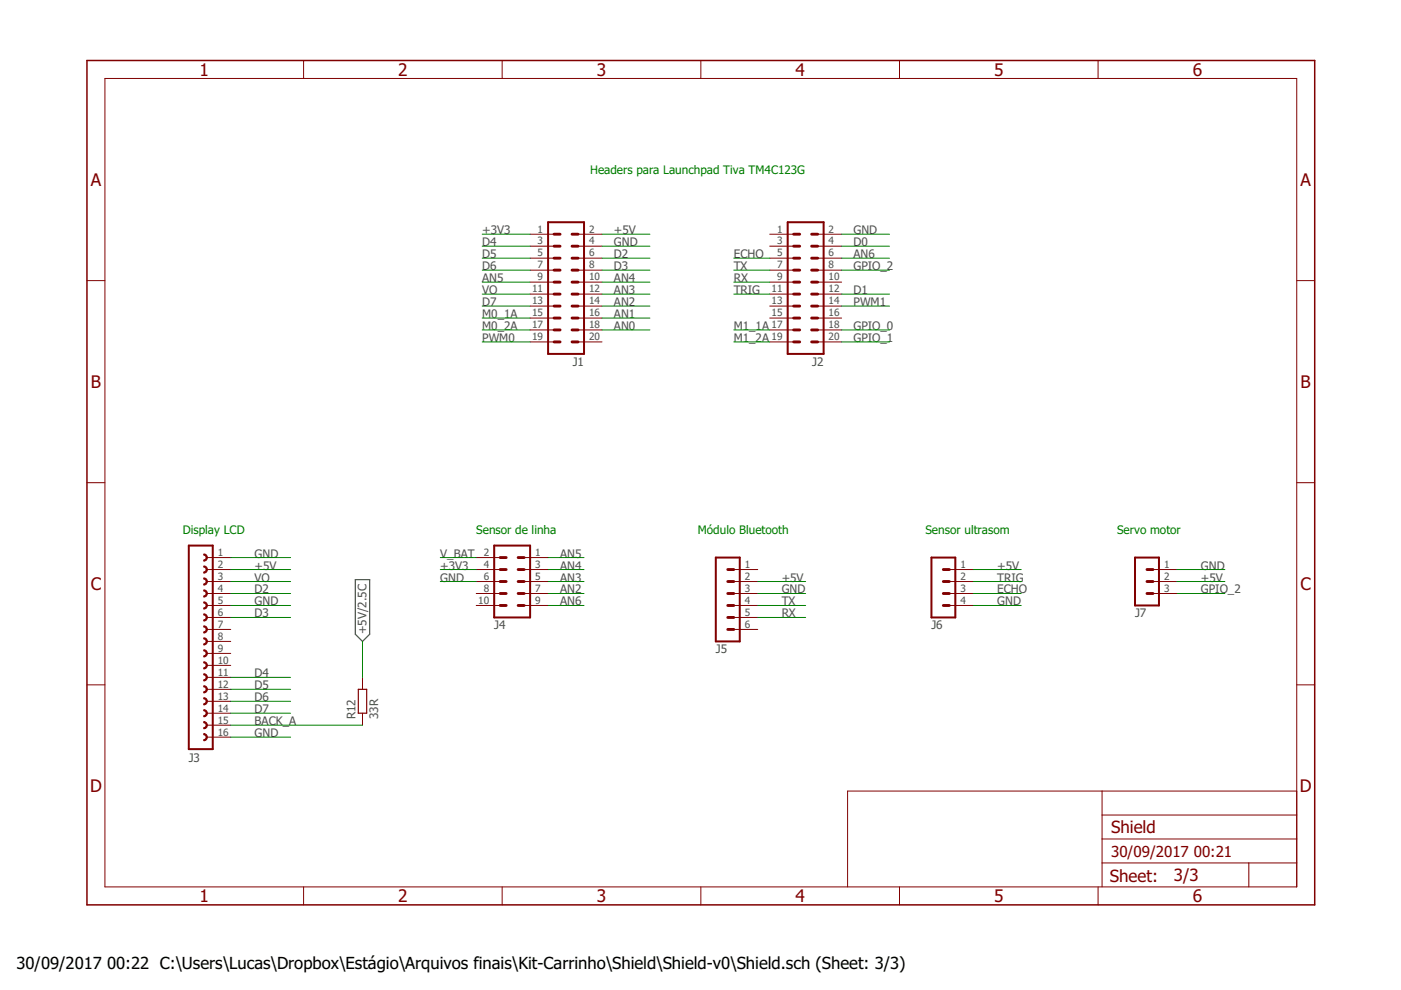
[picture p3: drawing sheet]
<svg xmlns="http://www.w3.org/2000/svg" width="297mm" height="210mm" viewBox="0 0 297 210" stroke-linecap="round" stroke-linejoin="round" font-family="sans-serif">
<path d="M75.3 122.9h3.1v11.6l-1.5 1.5-1.6-1.5z" fill="none" stroke="#505050" stroke-width=".25"/>
<g fill="none" stroke="#800000" stroke-width=".21">
<path d="M22.2 16.6h252.7v171.4h-252.7zM64.4 12.8v3.8M106.5 12.8v3.8M148.6 12.8v3.8M190.7 12.8v3.8M232.8 12.8v3.8M18.4 59.5h3.8M112.4 49.7h5.1M112.4 52.2h5.1M112.4 54.7h5.1M112.4 57.3h5.1M112.4 59.8h5.1"/>
<path d="M122.6 49.7h5M122.6 52.2h5M122.6 54.7h5M122.6 57.3h5M122.6 59.8h5M163.2 49.7h5.1M163.2 52.2h5.1M163.2 54.7h5.1M163.2 57.3h5.1M163.2 59.8h5.1M173.4 49.7h5M173.4 52.2h5"/>
<path d="M173.4 54.7h5M173.4 57.3h5M173.4 59.8h5M274.9 59.5h3.8M112.4 62.4h5.1M112.4 64.9h5.1M112.4 67.4h5.1M112.4 70h5.1M112.4 72.5h5.1M122.6 62.4h5M122.6 64.9h5M122.6 67.4h5"/>
<path d="M122.6 70h5M122.6 72.5h5M163.2 62.4h5.1M163.2 64.9h5.1M163.2 67.4h5.1M163.2 70h5.1M163.2 72.5h5.1M173.4 62.4h5M173.4 64.9h5M173.4 67.4h5M173.4 70h5M173.4 72.5h5"/>
<path d="M18.4 102.3h3.8M43.8 118.2h5.1M101 118.2h5M111.1 118.2h5.1M274.9 102.3h3.8M43.8 120.8h5.1M43.8 123.3h5.1M43.8 125.8h5.1M43.8 128.4h5.1M43.8 130.9h5.1M43.8 133.5h5.1M43.8 136h5.1"/>
<path d="M43.8 138.5h5.1M101 120.8h5M101 123.3h5M101 125.8h5M101 128.4h5M111.1 120.8h5.1M111.1 123.3h5.1M111.1 125.8h5.1M111.1 128.4h5.1M155.6 120.8h5.1M155.6 123.3h5.1M155.6 125.8h5.1"/>
<path d="M155.6 128.4h5.1M155.6 130.9h5.1M155.6 133.5h5.1M201.3 120.8h5.1M201.3 123.3h5.1M201.3 125.8h5.1M201.3 128.4h5.1M244.5 120.8h5M244.5 123.3h5M244.5 125.8h5M18.4 145.2h3.8M43.8 141.1h5.1"/>
<path d="M43.8 143.6h5.1M43.8 146.2h5.1M43.8 148.7h5.1M43.8 151.2h5.1M43.8 153.8h5.1M43.8 156.3h5.1M76.9 143.6v2.6M76.9 151.2v2.6M274.9 145.2h3.8M233.7 167.7v20.3M233.7 177.9h41.2M233.7 172.8h41.2"/>
<path d="M274.9 167.7h-95.2v20.3M64.4 188v3.9M106.5 188v3.9M148.6 188v3.9M190.7 188v3.9M232.8 188v3.9M233.7 183h41.2M264.8 183v5"/>
</g>
<path d="M18.4 12.8h260.3v179.1h-260.3z" fill="none" stroke="#800000" stroke-width=".32"/>
<path d="M116.2 47.1h7.6v27.9h-7.6zM167 47.1h7.6v27.9h-7.6zM40 115.7h5.1v43.1h-5.1zM104.8 115.7h7.6v15.2h-7.6zM151.8 118.2h5v17.8h-5zM197.5 118.2h5v12.7h-5zM240.6 118.2h5.1v10.2h-5.1z" fill="none" stroke="#800000" stroke-width=".42"/>
<g fill="none" stroke="#800000" stroke-width=".61">
<path d="M117.5 54.7h1.2M117.5 52.2h1.2M117.5 49.7h1.2M117.5 59.8h1.2M117.5 57.3h1.2M121.3 54.7h1.3M121.3 52.2h1.3M121.3 49.7h1.3M121.3 59.8h1.3M121.3 57.3h1.3M168.3 54.7h1.2M168.3 52.2h1.2"/>
<path d="M168.3 49.7h1.2M168.3 59.8h1.2M168.3 57.3h1.2M172.1 54.7h1.3M172.1 52.2h1.3M172.1 49.7h1.3M172.1 59.8h1.3M172.1 57.3h1.3M117.5 67.4h1.2M117.5 64.9h1.2M117.5 62.4h1.2M117.5 72.5h1.2"/>
<path d="M117.5 70h1.2M121.3 67.4h1.3M121.3 64.9h1.3M121.3 62.4h1.3M121.3 72.5h1.3M121.3 70h1.3M168.3 67.4h1.2M168.3 64.9h1.2M168.3 62.4h1.2M168.3 72.5h1.2M168.3 70h1.2M172.1 67.4h1.3"/>
<path d="M172.1 64.9h1.3M172.1 62.4h1.3M172.1 72.5h1.3M172.1 70h1.3M106 118.2h1.3M109.9 118.2h1.2M106 125.8h1.3M106 123.3h1.3M106 120.8h1.3M106 128.4h1.3M109.9 125.8h1.2M109.9 123.3h1.2"/>
<path d="M109.9 120.8h1.2M109.9 128.4h1.2M154.3 125.8h1.3M154.3 123.3h1.3M154.3 120.8h1.3M154.3 128.4h1.3M154.3 130.9h1.3M154.3 133.5h1.3M200 125.8h1.3M200 123.3h1.3M200 120.8h1.3M200 128.4h1.3"/>
<path d="M243.2 125.8h1.3M243.2 123.3h1.3M243.2 120.8h1.3"/>
</g>
<g fill="#800000" stroke="#800000" stroke-width=".21">
<path d="M43.2 125.1a.76 .76 0 0 1 .8 .7 .76 .76 0 0 1-.8 .8v-.3a.51 .51 0 0 0 .5-.5 .51 .51 0 0 0-.5-.5z" fill-rule="evenodd"/>
<path d="M43.2 122.5a.76 .76 0 0 1 .8 .8 .76 .76 0 0 1-.8 .8v-.3a.51 .51 0 0 0 .5-.5 .51 .51 0 0 0-.5-.5z" fill-rule="evenodd"/>
<path d="M43.2 120a.76 .76 0 0 1 .8 .8 .76 .76 0 0 1-.8 .7v-.2a.51 .51 0 0 0 .5-.5 .51 .51 0 0 0-.5-.6z" fill-rule="evenodd"/>
<path d="M43.2 130.2a.76 .76 0 0 1 .8 .7 .76 .76 0 0 1-.8 .8v-.3a.51 .51 0 0 0 .5-.5 .51 .51 0 0 0-.5-.5z" fill-rule="evenodd"/>
<path d="M43.2 127.6a.76 .76 0 0 1 .8 .8 .76 .76 0 0 1-.8 .7v-.2a.51 .51 0 0 0 .5-.5 .51 .51 0 0 0-.5-.5z" fill-rule="evenodd"/>
<path d="M43.2 137.8a.76 .76 0 0 1 .8 .7 .76 .76 0 0 1-.8 .8v-.3a.51 .51 0 0 0 .5-.5 .51 .51 0 0 0-.5-.5z" fill-rule="evenodd"/>
<path d="M43.2 135.2a.76 .76 0 0 1 .8 .8 .76 .76 0 0 1-.8 .8v-.3a.51 .51 0 0 0 .5-.5 .51 .51 0 0 0-.5-.5z" fill-rule="evenodd"/>
<path d="M43.2 132.7a.76 .76 0 0 1 .8 .8 .76 .76 0 0 1-.8 .7v-.2a.51 .51 0 0 0 .5-.5 .51 .51 0 0 0-.5-.6z" fill-rule="evenodd"/>
<path d="M43.2 142.9a.76 .76 0 0 1 .8 .7 .76 .76 0 0 1-.8 .8v-.3a.51 .51 0 0 0 .5-.5 .51 .51 0 0 0-.5-.5z" fill-rule="evenodd"/>
<path d="M43.2 140.3a.76 .76 0 0 1 .8 .8 .76 .76 0 0 1-.8 .7v-.2a.51 .51 0 0 0 .5-.5 .51 .51 0 0 0-.5-.5z" fill-rule="evenodd"/>
<path d="M43.2 150.5a.75 .75 0 0 1 .8 .7 .75 .75 0 0 1-.8 .8v-.3a.51 .51 0 0 0 .5-.5 .51 .51 0 0 0-.5-.5z" fill-rule="evenodd"/>
<path d="M43.2 147.9a.76 .76 0 0 1 .8 .8 .76 .76 0 0 1-.8 .8v-.3a.51 .51 0 0 0 .5-.5 .51 .51 0 0 0-.5-.5z" fill-rule="evenodd"/>
<path d="M43.2 145.4a.76 .76 0 0 1 .8 .8 .76 .76 0 0 1-.8 .7v-.2a.51 .51 0 0 0 .5-.5 .51 .51 0 0 0-.5-.6z" fill-rule="evenodd"/>
<path d="M43.2 155.5a.76 .76 0 0 1 .8 .8 .76 .76 0 0 1-.8 .8v-.3a.51 .51 0 0 0 .5-.5 .51 .51 0 0 0-.5-.5z" fill-rule="evenodd"/>
<path d="M43.2 153a.76 .76 0 0 1 .8 .8 .76 .76 0 0 1-.8 .7v-.2a.51 .51 0 0 0 .5-.5 .51 .51 0 0 0-.5-.6z" fill-rule="evenodd"/>
<path d="M43.2 117.5a.76 .76 0 0 1 .8 .7 .76 .76 0 0 1-.8 .8v-.3a.51 .51 0 0 0 .5-.5 .51 .51 0 0 0-.5-.5z" fill-rule="evenodd"/>
</g>
<path d="M76 146.2h1.7v5h-1.7z" fill="none" stroke="#800000" stroke-width=".25"/>
<g fill="none" stroke="#008000" stroke-width=".21">
<path d="M102.2 49.7h10.2M102.2 59.8h10.2M102.2 52.2h10.2M102.2 57.3h10.2M102.2 54.7h10.2M127.6 49.7h10.2M127.6 59.8h10.2M127.6 52.2h10.2M127.6 57.3h10.2M127.6 54.7h10.2M155.6 59.8h7.6M155.6 57.3h7.6"/>
<path d="M155.6 54.7h7.6M178.4 49.7h10.2M178.4 52.2h10.2M178.4 57.3h10.2M178.4 54.7h10.2M102.2 70h10.2M102.2 67.4h10.2M102.2 64.9h10.2M102.2 62.4h10.2M102.2 72.5h10.2M127.6 70h10.2M127.6 67.4h10.2"/>
<path d="M127.6 64.9h10.2M127.6 62.4h10.2M155.6 70h7.6M155.6 62.4h7.6M155.6 72.5h7.6M178.4 70h10.2M178.4 64.9h10.2M178.4 62.4h10.2M178.4 72.5h10.2M48.9 118.2h12.7M93.3 118.2h7.7M116.2 118.2h7.6"/>
<path d="M48.9 120.8h12.7M48.9 123.3h12.7M48.9 128.4h12.7M48.9 125.8h12.7M48.9 130.9h12.7M76.9 136v7.6M93.3 120.8h7.7M93.3 123.3h7.7M116.2 120.8h7.6M116.2 123.3h7.6M116.2 128.4h7.6M116.2 125.8h7.6"/>
<path d="M160.7 123.3h10.1M160.7 128.4h10.1M160.7 125.8h10.1M160.7 130.9h10.1M206.4 120.8h10.1M206.4 123.3h10.1M206.4 128.4h10.1M206.4 125.8h10.1M249.5 120.8h10.2M249.5 123.3h10.2M249.5 125.8h10.2M48.9 156.3h12.7"/>
<path d="M48.9 143.6h12.7M48.9 146.2h12.7M48.9 151.2h12.7M48.9 153.8h28M48.9 148.7h12.7"/>
</g>
<g font-size="3.7" fill="#800000">
<text x="42.3" y="16">1</text>
<text x="84.4" y="16">2</text>
<text x="126.5" y="16">3</text>
<text x="168.7" y="16">4</text>
<text x="210.8" y="16">5</text>
<text x="252.9" y="16">6</text>
<text x="19.2" y="39.4">A</text>
<text x="275.7" y="39.4">A</text>
<text x="19.3" y="82.2">B</text>
<text x="275.8" y="82.2">B</text>
<text x="19.2" y="125.1">C</text>
<text x="275.7" y="125.1">C</text>
<text x="19.1" y="167.9">D</text>
<text x="275.6" y="167.9">D</text>
<text x="42.3" y="191.2">1</text>
<text x="84.4" y="191.2">2</text>
<text x="126.5" y="191.2">3</text>
<text x="168.7" y="191.2">4</text>
<text x="210.8" y="191.2">5</text>
<text x="252.9" y="191.2">6</text>
</g>
<g font-size="3.6" fill="#800000">
<text x="235.6" y="176.6">Shield</text>
<text x="235.3" y="186.9">Sheet:</text>
<text x="248.9" y="186.8">3/3</text>
</g>
<g font-size="3.5">
<text x="3.5" y="205.4">30/09/2017</text>
<text x="22.7" y="205.4">00:22 C:\Users\Lucas\Dropbox\Estágio\Arquivos finais\Kit-Carrinho\Shield\Shield-v0\Shield.sch (Sheet: 3/3)</text>
</g>
<g font-size="3.2" fill="#800000">
<text x="235.6" y="181.7">30/09/2017</text>
<text x="253.1" y="181.7">00:21</text>
</g>
<g font-size="2.5" fill="#008000">
<text x="125.1" y="37">Headers para Launchpad Tiva TM4C123G</text>
<text x="38.8" y="113.1">Display LCD</text>
<text x="101" y="113.1">Sensor de linha</text>
<text x="148" y="113.1">Módulo Bluetooth</text>
<text x="196.2" y="113.1">Sensor ultrasom</text>
<text x="236.8" y="113.1">Servo motor</text>
</g>
<g font-size="2.5" fill="#505050">
<text x="102.2" y="49.7">+3V3</text>
<text x="102.2" y="52.2">D4</text>
<text x="130.2" y="49.7">+5V</text>
<text x="130.2" y="52.2">GND</text>
<text x="181" y="49.7">GND</text>
<text x="181" y="52.2">D0</text>
<text x="102.2" y="59.8">AN5</text>
<text x="102.2" y="54.7">D5</text>
<text x="102.2" y="57.3">D6</text>
<text x="130.2" y="59.8">AN4</text>
<text x="130.2" y="54.7">D2</text>
<text x="130.2" y="57.3">D3</text>
<text x="155.6" y="59.8">RX</text>
<text x="155.6" y="57.3">TX</text>
<text x="155.6" y="54.7">ECHO</text>
<text x="181" y="57.3">GPIO_2</text>
<text x="181" y="54.7">AN6</text>
<text x="102.2" y="62.3">VO</text>
<text x="102.2" y="64.9">D7</text>
<text x="130.2" y="64.9">AN2</text>
<text x="130.2" y="62.3">AN3</text>
<text x="155.6" y="62.3">TRIG</text>
<text x="181" y="64.9">PWM1</text>
<text x="181" y="62.3">D1</text>
<text x="102.2" y="67.4">M0_1A</text>
<text x="102.2" y="70">M0_2A</text>
<text x="130.2" y="70">AN0</text>
<text x="130.2" y="67.4">AN1</text>
<text x="155.6" y="70">M1_1A</text>
<text x="181" y="70">GPIO_0</text>
<text x="102.2" y="72.5">PWM0</text>
<text x="121.4" y="77.6">J1</text>
<text x="155.6" y="72.5">M1_2A</text>
<text x="172.2" y="77.6">J2</text>
<text x="181" y="72.5">GPIO_1</text>
<text x="54" y="118.2">GND</text>
<text x="93.4" y="118.2">V_BAT</text>
<text x="118.7" y="118.2">AN5</text>
<text x="54" y="120.8">+5V</text>
<text x="54" y="123.3">VO</text>
<text x="54" y="125.8">D2</text>
<text x="93.4" y="120.8">+3V3</text>
<text x="93.4" y="123.3">GND</text>
<text x="118.7" y="125.8">AN2</text>
<text x="118.7" y="123.3">AN3</text>
<text x="118.7" y="120.8">AN4</text>
<text x="165.7" y="123.3">+5V</text>
<text x="165.7" y="125.8">GND</text>
<text x="211.4" y="120.8">+5V</text>
<text x="211.4" y="123.3">TRIG</text>
<text x="211.4" y="125.8">ECHO</text>
<text x="254.6" y="123.3">+5V</text>
<text x="254.6" y="120.8">GND</text>
<text x="254.6" y="125.8">GPIO_2</text>
<text x="54" y="128.4">GND</text>
<text x="54" y="130.9">D3</text>
<text x="118.7" y="128.4">AN6</text>
<text x="165.7" y="130.9">RX</text>
<text x="165.7" y="128.4">TX</text>
<text x="211.4" y="128.4">GND</text>
<text x="240.6" y="130.9">J7</text>
<text x="77.7" y="134.5" transform="rotate(-90 77.7 134.5)">+5V/2.5C</text>
<text x="104.8" y="133.5">J4</text>
<text x="197.5" y="133.5">J6</text>
<text x="54" y="143.6">D4</text>
<text x="151.8" y="138.5">J5</text>
<text x="54" y="146.1">D5</text>
<text x="54" y="148.7">D6</text>
<text x="54" y="151.2">D7</text>
<text x="54" y="153.8">BACK_A</text>
<text x="75.3" y="152.5" transform="rotate(-90 75.3 152.5)">R12</text>
<text x="80.1" y="152.5" transform="rotate(-90 80.1 152.5)">33R</text>
<text x="40" y="161.6">J3</text>
<text x="54" y="156.3">GND</text>
</g>
<g font-size="2.1" fill="#505050">
<text x="114" y="49.3">1</text>
<text x="114" y="51.8">3</text>
<text x="124.9" y="49.3">2</text>
<text x="124.9" y="51.8">4</text>
<text x="164.8" y="49.3">1</text>
<text x="164.8" y="51.8">3</text>
<text x="175.7" y="49.3">2</text>
<text x="175.7" y="51.8">4</text>
<text x="114" y="54.4">5</text>
<text x="114" y="56.9">7</text>
<text x="114" y="59.5">9</text>
<text x="124.9" y="54.4">6</text>
<text x="124.9" y="56.9">8</text>
<text x="124.9" y="59.5">10</text>
<text x="164.8" y="54.4">5</text>
<text x="164.8" y="56.9">7</text>
<text x="164.8" y="59.5">9</text>
<text x="175.7" y="54.4">6</text>
<text x="175.7" y="56.9">8</text>
<text x="175.7" y="59.5">10</text>
<text x="112.8" y="62">11</text>
<text x="112.8" y="64.5">13</text>
<text x="124.9" y="62">12</text>
<text x="124.9" y="64.5">14</text>
<text x="163.6" y="62">11</text>
<text x="163.6" y="64.5">13</text>
<text x="175.7" y="62">12</text>
<text x="175.7" y="64.5">14</text>
<text x="112.8" y="67.1">15</text>
<text x="112.8" y="69.6">17</text>
<text x="124.9" y="67.1">16</text>
<text x="124.9" y="69.6">18</text>
<text x="163.6" y="67.1">15</text>
<text x="163.6" y="69.6">17</text>
<text x="175.7" y="67.1">16</text>
<text x="175.7" y="69.6">18</text>
<text x="112.8" y="72.1">19</text>
<text x="124.9" y="72.1">20</text>
<text x="163.6" y="72.1">19</text>
<text x="175.7" y="72.1">20</text>
<text x="46.2" y="117.9">1</text>
<text x="102.6" y="117.9">2</text>
<text x="113.5" y="117.9">1</text>
<text x="46.2" y="120.4">2</text>
<text x="46.2" y="122.9">3</text>
<text x="46.2" y="125.5">4</text>
<text x="102.6" y="120.4">4</text>
<text x="102.6" y="122.9">6</text>
<text x="102.6" y="125.5">8</text>
<text x="113.5" y="120.4">3</text>
<text x="113.5" y="122.9">5</text>
<text x="113.5" y="125.5">7</text>
<text x="157.9" y="120.4">1</text>
<text x="157.9" y="122.9">2</text>
<text x="157.9" y="125.5">3</text>
<text x="203.6" y="120.4">1</text>
<text x="203.6" y="122.9">2</text>
<text x="203.6" y="125.5">3</text>
<text x="246.8" y="120.4">1</text>
<text x="246.8" y="122.9">2</text>
<text x="246.8" y="125.5">3</text>
<text x="46.2" y="128">5</text>
<text x="46.2" y="130.6">6</text>
<text x="101.4" y="128">10</text>
<text x="113.5" y="128">9</text>
<text x="157.9" y="128">4</text>
<text x="157.9" y="130.6">5</text>
<text x="203.6" y="128">4</text>
<text x="46.2" y="133.1">7</text>
<text x="46.2" y="135.6">8</text>
<text x="157.9" y="133.1">6</text>
<text x="46.2" y="138.2">9</text>
<text x="46.2" y="140.7">10</text>
<text x="46.2" y="143.3">11</text>
<text x="46.2" y="145.8">12</text>
<text x="46.2" y="148.3">13</text>
<text x="46.2" y="150.9">14</text>
<text x="46.2" y="153.4">15</text>
<text x="46.2" y="155.9">16</text>
</g>
</svg>
